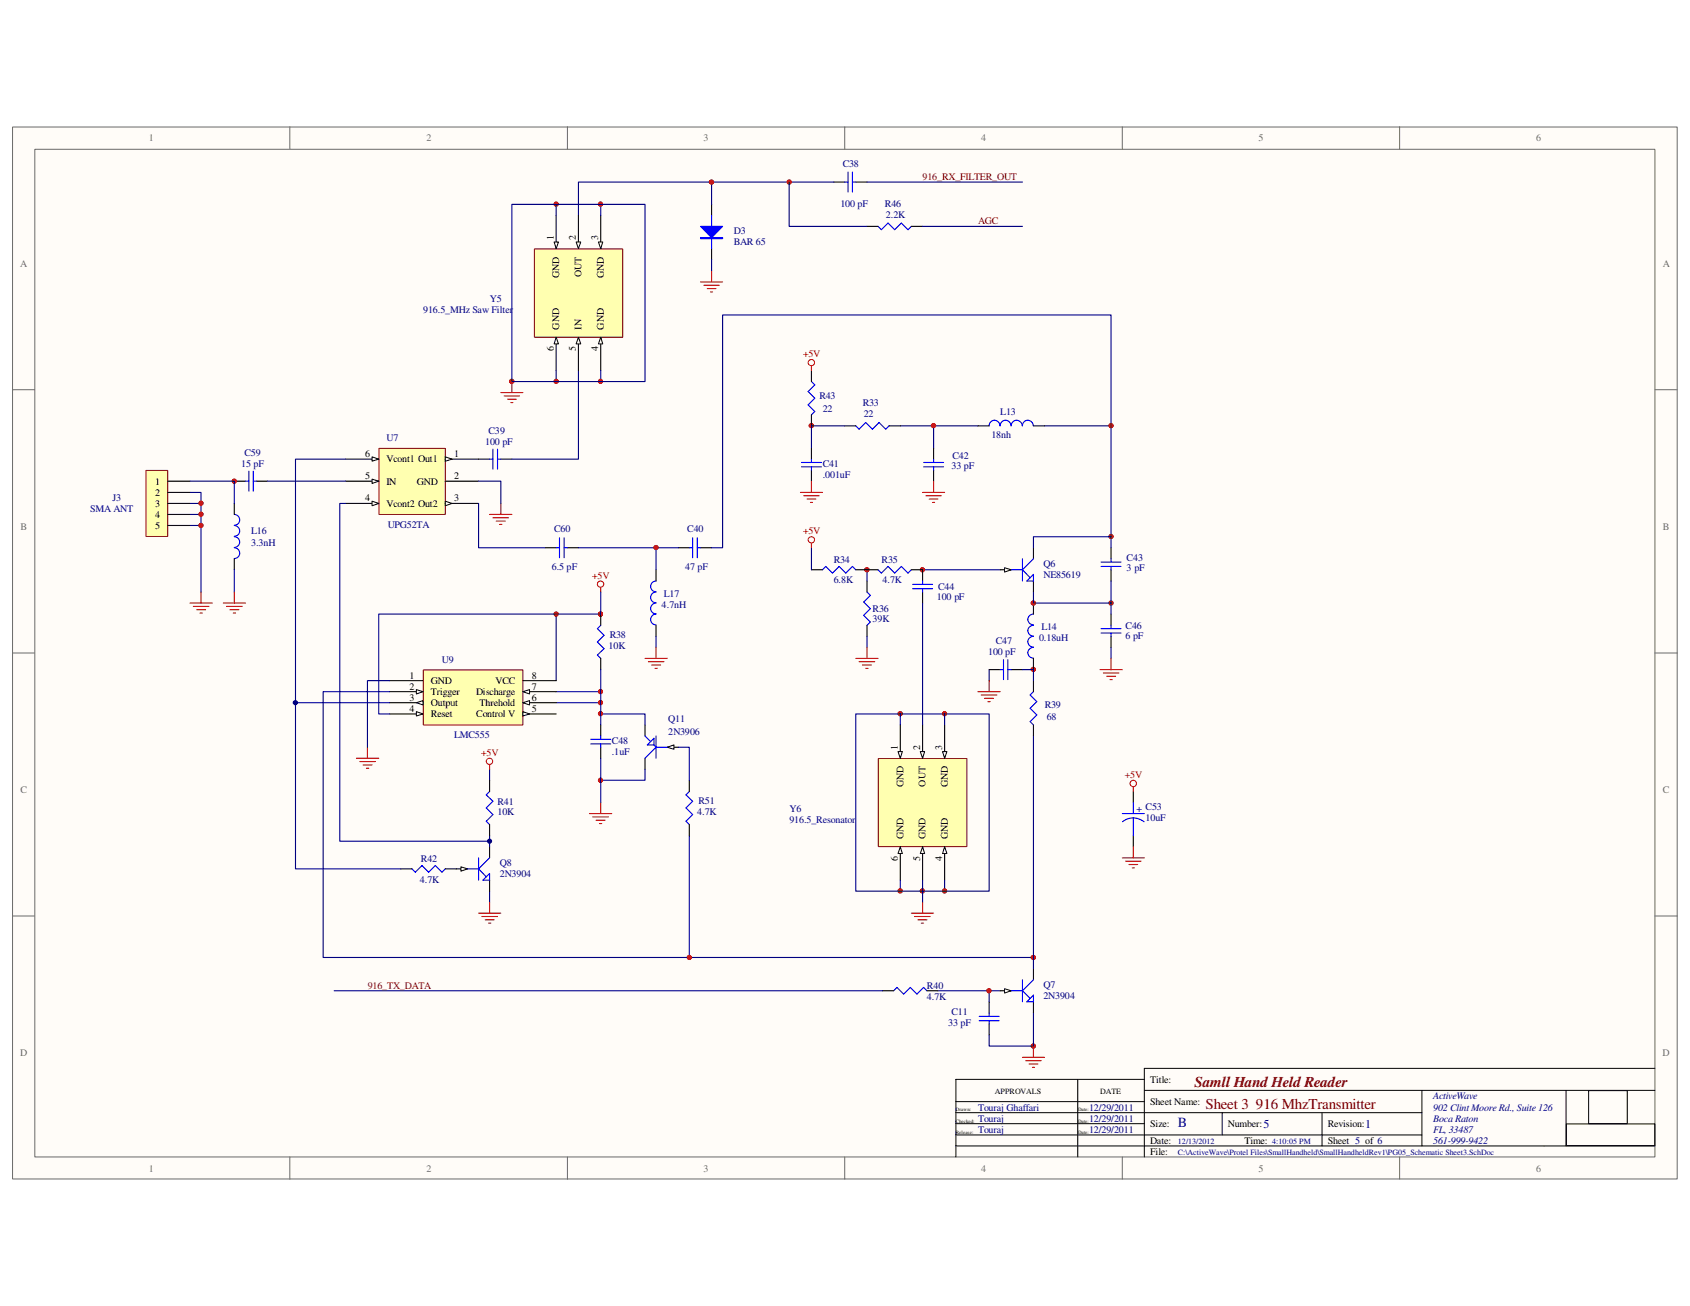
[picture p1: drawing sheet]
<svg xmlns="http://www.w3.org/2000/svg" width="279mm" height="216mm" viewBox="0 0 279 216" stroke-linecap="round" stroke-linejoin="round" font-family="sans-serif">
<path d="M2.1 21h275.2v173.9h-275.2z" fill="#fffcf8"/>
<path d="M2.1 21h275.2v173.9h-275.2z" fill="none" stroke="#696969" stroke-width=".17"/>
<path d="M5.8 24.7h267.8v166.6h-267.8z" fill="#fffcf8"/>
<g fill="none" stroke="#696969" stroke-width=".17">
<path d="M5.8 24.7h267.8v166.6h-267.8zM47.9 21v3.6M93.8 21v3.6M139.7 21v3.6M185.5 21v3.6M231.4 21v3.6M2.1 64.4h3.6M273.6 64.4h3.7M2.1 107.9h3.6M273.6 107.9h3.7M2.1 151.4h3.6M273.6 151.4h3.7"/>
<path d="M47.9 191.3v3.6M93.8 191.3v3.6M139.7 191.3v3.6M185.5 191.3v3.6M231.4 191.3v3.6"/>
</g>
<circle cx="33.2" cy="86.9" r=".34" fill="#000080"/>
<circle cx="33.2" cy="86.9" r=".34" fill="none" stroke="#000080" stroke-width=".17"/>
<circle cx="33.2" cy="85" r=".34" fill="#000080"/>
<circle cx="33.2" cy="85" r=".34" fill="none" stroke="#000080" stroke-width=".17"/>
<circle cx="33.2" cy="83.2" r=".34" fill="#000080"/>
<circle cx="33.2" cy="83.2" r=".34" fill="none" stroke="#000080" stroke-width=".17"/>
<circle cx="38.7" cy="79.5" r=".34" fill="#000080"/>
<circle cx="38.7" cy="79.5" r=".34" fill="none" stroke="#000080" stroke-width=".17"/>
<circle cx="84.6" cy="63" r=".35" fill="#000080"/>
<circle cx="84.6" cy="63" r=".35" fill="none" stroke="#000080" stroke-width=".17"/>
<circle cx="91.9" cy="101.5" r=".34" fill="#000080"/>
<circle cx="91.9" cy="101.5" r=".34" fill="none" stroke="#000080" stroke-width=".17"/>
<circle cx="91.9" cy="63" r=".34" fill="#000080"/>
<circle cx="91.9" cy="63" r=".34" fill="none" stroke="#000080" stroke-width=".17"/>
<circle cx="91.9" cy="33.7" r=".34" fill="#000080"/>
<circle cx="91.9" cy="33.7" r=".34" fill="none" stroke="#000080" stroke-width=".17"/>
<circle cx="99.3" cy="129" r=".34" fill="#000080"/>
<circle cx="99.3" cy="129" r=".34" fill="none" stroke="#000080" stroke-width=".17"/>
<circle cx="99.3" cy="118" r=".33" fill="#000080"/>
<circle cx="99.3" cy="118" r=".33" fill="none" stroke="#000080" stroke-width=".17"/>
<circle cx="99.3" cy="116.2" r=".34" fill="#000080"/>
<circle cx="99.3" cy="116.2" r=".34" fill="none" stroke="#000080" stroke-width=".17"/>
<circle cx="99.3" cy="114.3" r=".34" fill="#000080"/>
<circle cx="99.3" cy="114.3" r=".34" fill="none" stroke="#000080" stroke-width=".17"/>
<circle cx="99.3" cy="101.5" r=".34" fill="#000080"/>
<circle cx="99.3" cy="101.5" r=".34" fill="none" stroke="#000080" stroke-width=".17"/>
<circle cx="99.3" cy="63" r=".34" fill="#000080"/>
<circle cx="99.3" cy="63" r=".34" fill="none" stroke="#000080" stroke-width=".17"/>
<circle cx="99.3" cy="33.7" r=".34" fill="#000080"/>
<circle cx="99.3" cy="33.7" r=".34" fill="none" stroke="#000080" stroke-width=".17"/>
<circle cx="108.5" cy="90.5" r=".34" fill="#000080"/>
<circle cx="108.5" cy="90.5" r=".34" fill="none" stroke="#000080" stroke-width=".17"/>
<circle cx="114" cy="158.3" r=".34" fill="#000080"/>
<circle cx="114" cy="158.3" r=".34" fill="none" stroke="#000080" stroke-width=".17"/>
<circle cx="117.6" cy="30.1" r=".35" fill="#000080"/>
<circle cx="117.6" cy="30.1" r=".35" fill="none" stroke="#000080" stroke-width=".17"/>
<circle cx="130.5" cy="30.1" r=".34" fill="#000080"/>
<circle cx="130.5" cy="30.1" r=".34" fill="none" stroke="#000080" stroke-width=".17"/>
<circle cx="134.1" cy="70.4" r=".35" fill="#000080"/>
<circle cx="134.1" cy="70.4" r=".35" fill="none" stroke="#000080" stroke-width=".17"/>
<circle cx="143.3" cy="94.2" r=".35" fill="#000080"/>
<circle cx="143.3" cy="94.2" r=".35" fill="none" stroke="#000080" stroke-width=".17"/>
<circle cx="148.8" cy="147.3" r=".35" fill="#000080"/>
<circle cx="148.8" cy="147.3" r=".35" fill="none" stroke="#000080" stroke-width=".17"/>
<circle cx="148.8" cy="118" r=".35" fill="#000080"/>
<circle cx="148.8" cy="118" r=".35" fill="none" stroke="#000080" stroke-width=".17"/>
<circle cx="152.5" cy="147.3" r=".34" fill="#000080"/>
<circle cx="152.5" cy="147.3" r=".34" fill="none" stroke="#000080" stroke-width=".17"/>
<circle cx="152.5" cy="94.2" r=".34" fill="#000080"/>
<circle cx="152.5" cy="94.2" r=".34" fill="none" stroke="#000080" stroke-width=".17"/>
<circle cx="154.3" cy="70.4" r=".35" fill="#000080"/>
<circle cx="154.3" cy="70.4" r=".35" fill="none" stroke="#000080" stroke-width=".17"/>
<circle cx="156.2" cy="147.3" r=".34" fill="#000080"/>
<circle cx="156.2" cy="147.3" r=".34" fill="none" stroke="#000080" stroke-width=".17"/>
<circle cx="156.2" cy="118" r=".34" fill="#000080"/>
<circle cx="156.2" cy="118" r=".34" fill="none" stroke="#000080" stroke-width=".17"/>
<circle cx="163.5" cy="163.8" r=".34" fill="#000080"/>
<circle cx="163.5" cy="163.8" r=".34" fill="none" stroke="#000080" stroke-width=".17"/>
<circle cx="170.8" cy="172.9" r=".35" fill="#000080"/>
<circle cx="170.8" cy="172.9" r=".35" fill="none" stroke="#000080" stroke-width=".17"/>
<circle cx="170.8" cy="158.3" r=".35" fill="#000080"/>
<circle cx="170.8" cy="158.3" r=".35" fill="none" stroke="#000080" stroke-width=".17"/>
<circle cx="170.8" cy="110.7" r=".35" fill="#000080"/>
<circle cx="170.8" cy="110.7" r=".35" fill="none" stroke="#000080" stroke-width=".17"/>
<circle cx="170.8" cy="99.7" r=".35" fill="#000080"/>
<circle cx="170.8" cy="99.7" r=".35" fill="none" stroke="#000080" stroke-width=".17"/>
<circle cx="183.7" cy="99.7" r=".34" fill="#000080"/>
<circle cx="183.7" cy="99.7" r=".34" fill="none" stroke="#000080" stroke-width=".17"/>
<circle cx="183.7" cy="88.7" r=".34" fill="#000080"/>
<circle cx="183.7" cy="88.7" r=".34" fill="none" stroke="#000080" stroke-width=".17"/>
<circle cx="183.7" cy="70.4" r=".34" fill="#000080"/>
<circle cx="183.7" cy="70.4" r=".34" fill="none" stroke="#000080" stroke-width=".17"/>
<g fill="none" stroke="#000" stroke-width=".17">
<path d="M178.2 178.4v12.9M189.2 178.4h-31.2v12.9M273.6 176.6h-84.4v3.7M158 183.9h77.1M158 189.4h115.6M158 187.6h77.1M158 182.1h31.2M158 185.8h31.2M202.1 183.9v3.7M218.6 183.9v5.5M235.1 180.3v9.1M258.9 180.3h-69.7v11"/>
<path d="M259 185.8h14.6v3.6h-14.6zM262.6 180.3h6.4v5.5h-6.4zM273.6 180.3h-14.7v9.1"/>
</g>
<path d="M152.5 94.2h12.9" fill="none" stroke="#000080" stroke-width=".18"/>
<circle cx="152.5" cy="94.2" r=".34" fill="#f00"/>
<circle cx="152.5" cy="94.2" r=".34" fill="none" stroke="#f00" stroke-width=".17"/>
<path d="M154.3 70.4v3.7M143.3 94.2v1.9M163.5 110.7v1.8M183.7 107v1.8M155.1 163.8h10.3" fill="none" stroke="#000080" stroke-width=".18"/>
<circle cx="143.3" cy="94.2" r=".35" fill="#f00"/>
<circle cx="143.3" cy="94.2" r=".35" fill="none" stroke="#f00" stroke-width=".17"/>
<circle cx="170.8" cy="110.7" r=".35" fill="#f00"/>
<circle cx="170.8" cy="110.7" r=".35" fill="none" stroke="#f00" stroke-width=".17"/>
<path d="M91.9 114.3h7.4" fill="none" stroke="#000080" stroke-width=".18"/>
<circle cx="99.3" cy="114.3" r=".34" fill="#f00"/>
<circle cx="99.3" cy="114.3" r=".34" fill="none" stroke="#f00" stroke-width=".17"/>
<path d="M91.9 116.2h7.4" fill="none" stroke="#000080" stroke-width=".18"/>
<circle cx="99.3" cy="116.2" r=".34" fill="#f00"/>
<circle cx="99.3" cy="116.2" r=".34" fill="none" stroke="#f00" stroke-width=".17"/>
<circle cx="99.3" cy="101.5" r=".34" fill="#f00"/>
<circle cx="99.3" cy="101.5" r=".34" fill="none" stroke="#f00" stroke-width=".17"/>
<path d="M143.3 30.1h25.7" fill="none" stroke="#000080" stroke-width=".18"/>
<circle cx="183.7" cy="88.7" r=".34" fill="#f00"/>
<circle cx="183.7" cy="88.7" r=".34" fill="none" stroke="#f00" stroke-width=".17"/>
<path d="M172.7 70.4h11" fill="none" stroke="#000080" stroke-width=".18"/>
<circle cx="183.7" cy="70.4" r=".34" fill="#f00"/>
<circle cx="183.7" cy="70.4" r=".34" fill="none" stroke="#f00" stroke-width=".17"/>
<circle cx="99.3" cy="101.5" r=".34" fill="#f00"/>
<circle cx="99.3" cy="101.5" r=".34" fill="none" stroke="#f00" stroke-width=".17"/>
<path d="M80.9 127.2v1.8M80.9 147.3v1.8" fill="none" stroke="#000080" stroke-width=".18"/>
<circle cx="134.1" cy="70.4" r=".35" fill="#f00"/>
<circle cx="134.1" cy="70.4" r=".35" fill="none" stroke="#f00" stroke-width=".17"/>
<path d="M91.9 101.5v11" fill="none" stroke="#000080" stroke-width=".18"/>
<circle cx="91.9" cy="101.5" r=".34" fill="#f00"/>
<circle cx="91.9" cy="101.5" r=".34" fill="none" stroke="#f00" stroke-width=".17"/>
<path d="M148.8 70.4h12.9" fill="none" stroke="#000080" stroke-width=".18"/>
<g fill="none" stroke="#00f" stroke-width=".18">
<path d="M139.7 30.1h.5M140.2 28.4v3.3M140.9 30.1h.6M140.9 28.4v3.3M134.2 63.1l.5 .5-1.1 1.1 1.1 1.1-1.1 1.1 1.1 1.1-.5 .6M152.7 77.2h3.3M152.7 76.5h3.3M154.3 75.9v.6M154.3 77.2v.5M143.3 97.9l.6 .5-1.1 1.1 1.1 1.1-1.1 1.1 1.1 1.1-.6 .6M170.9 107a.89 .89 0 0 0-1 .9 .89 .89 0 0 0 1 .9M170.9 105.2a.89 .89 0 0 0-1 .9 .89 .89 0 0 0 1 .9"/>
<path d="M170.9 103.4a.89 .89 0 0 0-1 .9 .89 .89 0 0 0 1 .9M170.9 101.5a.89 .89 0 0 0-1 .9 .89 .89 0 0 0 1 .9"/>
</g>
<path d="M137.8 30.1h1.9M141.5 30.1h1.8M134.2 61.3v1.8M134.2 68.6v1.8M154.3 74.1v1.8M154.3 77.7v1.8M143.3 96.1v1.8M170.9 99.7v1.8M143.3 103.4v1.8M170.9 108.8v1.9" fill="none" stroke="#000" stroke-width=".18"/>
<path d="M62.7 74.2h10.9v10.8h-10.9z" fill="#ffffb0"/>
<path d="M62.7 74.1h10.9v10.9h-10.9z" fill="none" stroke="#800000" stroke-width=".17"/>
<path d="M57.1 75.9h5.5" fill="none" stroke="#000" stroke-width=".18"/>
<path d="M61.5 75.5l1.1 .4-1.1 .3z" fill="#fffcf8"/>
<path d="M61.5 75.5l1.1 .4-1.1 .3z" fill="none" stroke="#000" stroke-width=".17"/>
<path d="M57.1 79.5h5.5" fill="none" stroke="#000" stroke-width=".18"/>
<path d="M61.5 79.2l1.1 .3-1.1 .4z" fill="#fffcf8"/>
<path d="M61.5 79.2l1.1 .3-1.1 .4z" fill="none" stroke="#000" stroke-width=".17"/>
<path d="M57.1 83.2h5.5" fill="none" stroke="#000" stroke-width=".18"/>
<path d="M61.5 82.8l1.1 .4-1.1 .4z" fill="#fffcf8"/>
<path d="M61.5 82.8l1.1 .4-1.1 .4z" fill="none" stroke="#000" stroke-width=".17"/>
<path d="M73.6 75.9h5.5" fill="none" stroke="#000" stroke-width=".18"/>
<path d="M73.6 75.5l1.1 .4-1.1 .3z" fill="#fffcf8"/>
<path d="M73.6 75.5l1.1 .4-1.1 .3z" fill="none" stroke="#000" stroke-width=".17"/>
<path d="M73.6 79.5h5.5M73.6 83.2h5.5" fill="none" stroke="#000" stroke-width=".18"/>
<path d="M73.6 82.8l1.1 .4-1.1 .4z" fill="#fffcf8"/>
<path d="M73.6 82.8l1.1 .4-1.1 .4z" fill="none" stroke="#000" stroke-width=".17"/>
<g fill="none" stroke="#00f" stroke-width=".18">
<path d="M141.5 70.4l.5 .6 1.1-1.2 1.1 1.2 1.1-1.2 1.1 1.2 .6-.6M163.5 70.4a.89 .89 0 0 1 .9-.9 .89 .89 0 0 1 .9 .9M165.4 70.4a.89 .89 0 0 1 .8-.9 .89 .89 0 0 1 .9 .9M167.2 70.4a.91 .91 0 0 1 .9-.9 .91 .91 0 0 1 .9 .9M169 70.4a.89 .89 0 0 1 .9-.9 .89 .89 0 0 1 .9 .9M114 90.6h.5M114.5 88.9v3.3M115.3 90.6h.5M115.3 88.9v3.3M136 94.2l.5-.6 1.1 1.1 1.1-1.1 1.1 1.1 1.1-1.1 .6 .6M145.2 94.2l.5 .5 1.1-1.1 1.1 1.1 1.1-1.1 1.1 1.1 .6-.5M99.3 103.4l-.5 .5 1.1 1.1-1.1 1.1 1.1 1.1-1.1 1.1 .5 .5"/>
<path d="M170.9 114.3l-.6 .6 1.1 1.1-1.1 1.1 1.1 1.1-1.1 1.1 .6 .5M182 104.6h3.3M182 103.9h3.3M183.7 103.4v.5M183.7 104.6v.6M147.7 163.8l.6-.6 1.1 1.1 1.1-1.1 1.1 1.1 1.1-1.1 .5 .6"/>
</g>
<g fill="none" stroke="#000" stroke-width=".18">
<path d="M139.7 70.4h1.8M147 70.4h1.8M161.7 70.4h1.8M170.9 70.4h1.8M112.1 90.6h1.9M115.8 90.6h1.8M134.2 94.2h1.8M141.5 94.2h3.7M150.7 94.2h1.8M99.3 101.5v1.9M99.3 108.8v1.9M170.9 112.5v1.8"/>
<path d="M170.9 119.8v1.9M183.7 101.5v1.9M183.7 105.2v1.8M145.9 163.8h1.8M153.2 163.8h1.9"/>
</g>
<path d="M70 110.8h16.4v9h-16.4z" fill="#ffffb0"/>
<path d="M70 110.7h16.4v9.1h-16.4z" fill="none" stroke="#800000" stroke-width=".17"/>
<path d="M64.4 112.5h5.5M64.4 114.3h5.5" fill="none" stroke="#000" stroke-width=".18"/>
<path d="M68.8 114l1.1 .3-1.1 .4z" fill="#fffcf8"/>
<path d="M68.8 114l1.1 .3-1.1 .4z" fill="none" stroke="#000" stroke-width=".17"/>
<path d="M64.4 116.2h5.5" fill="none" stroke="#000" stroke-width=".18"/>
<path d="M68.8 116.2l1.1-.4v.7z" fill="#fffcf8"/>
<path d="M68.8 116.2l1.1-.4v.7z" fill="none" stroke="#000" stroke-width=".17"/>
<path d="M64.4 118h5.5" fill="none" stroke="#000" stroke-width=".18"/>
<path d="M68.8 117.6l1.1 .4-1.1 .4z" fill="#fffcf8"/>
<path d="M68.8 117.6l1.1 .4-1.1 .4z" fill="none" stroke="#000" stroke-width=".17"/>
<path d="M86.4 118h5.5" fill="none" stroke="#000" stroke-width=".18"/>
<path d="M86.4 117.6l1.1 .4-1.1 .4z" fill="#fffcf8"/>
<path d="M86.4 117.6l1.1 .4-1.1 .4z" fill="none" stroke="#000" stroke-width=".17"/>
<path d="M86.4 116.2h5.5" fill="none" stroke="#000" stroke-width=".18"/>
<path d="M86.4 116.2l1.1-.4v.7z" fill="#fffcf8"/>
<path d="M86.4 116.2l1.1-.4v.7z" fill="none" stroke="#000" stroke-width=".17"/>
<path d="M86.4 114.3h5.5" fill="none" stroke="#000" stroke-width=".18"/>
<path d="M86.4 114.3l1.1-.3v.7z" fill="#fffcf8"/>
<path d="M86.4 114.3l1.1-.3v.7z" fill="none" stroke="#000" stroke-width=".17"/>
<g fill="none" stroke="#000" stroke-width=".18">
<path d="M79.1 75.9h1.8M82.8 75.9h1.8M134.2 74.1v1.8M134.2 77.7v1.8M152.5 94.2v1.9M152.5 97.9v1.8M183.7 90.6v1.8M183.7 94.2v1.9M86.4 112.5h5.5M163.5 110.7h1.9M167.2 110.7h1.8M80.9 129v1.9"/>
<path d="M80.9 136.3v1.9M66.3 143.6h1.8M73.6 143.6h1.8"/>
</g>
<g fill="none" stroke="#00f" stroke-width=".18">
<path d="M80.9 75.9h.6M81.5 74.3v3.3M82.3 75.9h.5M82.3 74.3v3.3M132.5 77.2h3.3M132.5 76.5h3.3M134.2 75.9v.6M134.2 77.2v.5M150.9 97.3h3.3M150.9 96.6h3.3M152.5 96.1v.5M152.5 97.3v.6"/>
<path d="M182 93.6h3.3M182 92.9h3.3M183.7 92.4v.5M183.7 93.6v.6M165.4 110.7h.5M165.9 109.1v3.3M166.6 110.7h.6M166.6 109.1v3.3M80.9 130.9l-.5 .5 1.1 1.1-1.1 1.1 1.1 1.1-1.1 1.1 .5 .5M68.1 143.6l.6 .6 1.1-1.1 1.1 1.1 1.1-1.1 1.1 1.1 .5-.6"/>
</g>
<g fill="none" stroke="#bf0000" stroke-width=".18">
<path d="M82.8 64.9h3.6M83.4 65.4h2.5M83.9 66h1.4M84.5 66.5h.3M84.6 63.1v1.8M154.3 79.5v1.9M31.4 99.7h3.7M33.2 97.9v1.8M80.9 85h3.7M81.5 85.6h2.6M82 86.1h1.5M82.6 86.7h.4"/>
<path d="M82.8 83.2v1.8M152.5 81.4h3.7M153.1 82h2.5M153.6 82.5h1.5M154.2 83.1h.3M32 100.2h2.5M32.5 100.8h1.5M33.1 101.3h.3M141.5 108.8h3.7M142 109.4h2.6M142.6 109.9h1.5M143.1 110.5h.4"/>
<path d="M143.3 107v1.8M161.7 114.3h3.7M162.2 114.9h2.6M162.8 115.4h1.5M163.3 116h.4M163.5 112.5v1.8M181.9 110.7h3.6M182.4 111.3h2.6M183 111.8h1.4M183.5 112.4h.4M183.7 108.8v1.9M58.9 125.3h3.7"/>
<path d="M59.5 125.9h2.6M60 126.4h1.5M60.6 127h.4M60.7 123.5v1.8M79.1 151h3.7M79.7 151.5h2.6M80.2 152.1h1.5M80.8 152.6h.4M80.9 149.1v1.9M169 174.8h3.7M169.6 175.3h2.5M170.1 175.9h1.5"/>
<path d="M170.7 176.4h.3M170.9 172.9v1.9"/>
</g>
<circle cx="183.7" cy="99.7" r=".34" fill="#f00"/>
<circle cx="183.7" cy="99.7" r=".34" fill="none" stroke="#f00" stroke-width=".17"/>
<path d="M75.4 143.6h1.9" fill="none" stroke="#000" stroke-width=".18"/>
<path d="M76.2 143.3l1.1 .3-1.1 .4z" fill="#fffcf8"/>
<path d="M76.2 143.3l1.1 .3-1.1 .4z" fill="none" stroke="#000" stroke-width=".17"/>
<path d="M80.9 140v1.8M80.9 145.5v1.8M165.4 163.8h1.8" fill="none" stroke="#000" stroke-width=".18"/>
<path d="M77.3 143.6h1.8M79.1 143.6l1.3 1.3M79.1 141.8v3.7M80.9 141.8l-1.8 1.8M80.9 144.4v1.1h-1.1z" fill="none" stroke="#00f" stroke-width=".18"/>
<path d="M166.1 163.4l1.1 .4-1.1 .4z" fill="#fffcf8"/>
<path d="M166.1 163.4l1.1 .4-1.1 .4z" fill="none" stroke="#000" stroke-width=".17"/>
<path d="M165.4 94.2h1.8M170.9 160.1v1.9M170.9 165.6v1.9" fill="none" stroke="#000" stroke-width=".18"/>
<path d="M167.2 163.8h1.8M169 163.8l1.3 1.3M169 162v3.6M169.8 165.6l1.1-1.1v1.1zM170.9 162l-1.9 1.8" fill="none" stroke="#00f" stroke-width=".18"/>
<path d="M166.1 93.9l1.1 .3-1.1 .4z" fill="#fffcf8"/>
<path d="M166.1 93.9l1.1 .3-1.1 .4z" fill="none" stroke="#000" stroke-width=".17"/>
<path d="M170.9 90.6v1.8M170.9 96.1v1.8" fill="none" stroke="#000" stroke-width=".18"/>
<path d="M167.2 94.2h1.8M169 94.2l1.3 1.3M169 92.4v3.7M169.8 96.1l1.1-1.1v1.1zM170.9 92.4l-1.9 1.8" fill="none" stroke="#00f" stroke-width=".18"/>
<g fill="none" stroke="#bf0000" stroke-width=".17">
<circle cx="134.1" cy="59.9" r=".52"/>
<circle cx="99.3" cy="96.6" r=".53"/>
<circle cx="80.9" cy="125.9" r=".52"/>
</g>
<path d="M134.2 60.5v.8M99.3 97.2v.7M80.9 126.4v.8" fill="none" stroke="#bf0000" stroke-width=".18"/>
<path d="M152.5 99.7v20.1" fill="none" stroke="#000080" stroke-width=".18"/>
<path d="M24.2 77.8h3.5v10.9h-3.5z" fill="#ffffb0"/>
<path d="M24.1 77.8h3.6v10.9h-3.6z" fill="none" stroke="#800000" stroke-width=".17"/>
<path d="M27.7 79.5h3.7M27.7 81.4h3.7M27.7 83.2h3.7M27.7 85h3.7M27.7 86.9h3.7" fill="none" stroke="#000" stroke-width=".18"/>
<path d="M31.4 81.4h1.8v16.5M31.4 83.2h1.8" fill="none" stroke="#000080" stroke-width=".18"/>
<circle cx="33.2" cy="83.2" r=".34" fill="#f00"/>
<circle cx="33.2" cy="83.2" r=".34" fill="none" stroke="#f00" stroke-width=".17"/>
<path d="M31.4 85h1.8" fill="none" stroke="#000080" stroke-width=".18"/>
<circle cx="33.2" cy="85" r=".34" fill="#f00"/>
<circle cx="33.2" cy="85" r=".34" fill="none" stroke="#f00" stroke-width=".17"/>
<path d="M31.4 86.9h1.8" fill="none" stroke="#000080" stroke-width=".18"/>
<circle cx="33.2" cy="86.9" r=".34" fill="#f00"/>
<circle cx="33.2" cy="86.9" r=".34" fill="none" stroke="#f00" stroke-width=".17"/>
<path d="M117.6 33.8v1.8M117.6 41.1v1.8M99.3 119.8v1.9M99.3 123.5v1.8M187.4 130.9v1.8M187.4 138.2v1.8M163.5 165.6v1.9M163.5 169.3v1.8" fill="none" stroke="#000" stroke-width=".18"/>
<g fill="none" stroke="#00f" stroke-width=".18">
<path d="M115.8 39.3h3.7v.2h-3.7zM117.6 35.6v5.5M97.7 123h3.3M97.7 122.2h3.3M99.3 121.7v.5M99.3 123v.5M185.5 134.5h3.7M187.4 135.2l.7 .1 1 .5M187.4 135.2l-.8 .1-1 .5M187.4 132.7v1.8M187.4 135.2v3M161.9 168.7h3.3"/>
<path d="M161.9 168h3.3M163.5 167.5v.5M163.5 168.7v.6"/>
</g>
<path d="M137.8 30.1h-42.2v5.5M95.6 61.3v14.6h-11M134.2 90.6v3.6M143.3 105.2v1.8M163.5 163.8v1.8" fill="none" stroke="#000080" stroke-width=".18"/>
<g fill="none" stroke="#bf0000" stroke-width=".17">
<circle cx="134.1" cy="89.2" r=".52"/>
<circle cx="187.4" cy="129.5" r=".52"/>
</g>
<path d="M134.2 89.8v.8M187.4 130.1v.8M187.4 140v1.8M185.5 141.8h3.7M186.1 142.4h2.5M186.6 142.9h1.5M187.2 143.5h.3" fill="none" stroke="#bf0000" stroke-width=".18"/>
<path d="M115.8 39.4h3.7" fill="none" stroke="#00f" stroke-width=".17"/>
<path d="M115.8 37.4h3.7l-1.9 1.9z" fill="#00f"/>
<path d="M115.8 37.4h3.7l-1.9 1.9zM145.2 37.4l.5 .6 1.1-1.1 1.1 1.1 1.1-1.1 1.1 1.1 .6-.6" fill="none" stroke="#00f" stroke-width=".18"/>
<path d="M115.8 46.6h3.7M116.4 47.2h2.5M116.9 47.7h1.5M117.5 48.3h.3M117.6 44.7v1.9" fill="none" stroke="#bf0000" stroke-width=".18"/>
<path d="M143.3 37.4h1.9M150.7 37.4h1.8" fill="none" stroke="#000" stroke-width=".18"/>
<path d="M152.5 37.4h16.5" fill="none" stroke="#000080" stroke-width=".18"/>
<circle cx="170.8" cy="172.9" r=".35" fill="#f00"/>
<circle cx="170.8" cy="172.9" r=".35" fill="none" stroke="#f00" stroke-width=".17"/>
<circle cx="163.5" cy="163.8" r=".34" fill="#f00"/>
<circle cx="163.5" cy="163.8" r=".34" fill="none" stroke="#f00" stroke-width=".17"/>
<path d="M64.4 114.3h-11v44h117.5" fill="none" stroke="#000080" stroke-width=".18"/>
<circle cx="170.8" cy="158.3" r=".35" fill="#f00"/>
<circle cx="170.8" cy="158.3" r=".35" fill="none" stroke="#f00" stroke-width=".17"/>
<path d="M97.5 134.5h3.6M98 135h2.6M98.6 135.6h1.4M99.1 136.1h.4M99.3 132.7v1.8" fill="none" stroke="#bf0000" stroke-width=".18"/>
<path d="M110.3 123.5h1.8" fill="none" stroke="#000" stroke-width=".18"/>
<path d="M110.3 123.5l1.1-.4v.8z" fill="#fffcf8"/>
<path d="M110.3 123.5l1.1-.4v.8z" fill="none" stroke="#000" stroke-width=".17"/>
<path d="M106.6 119.8v1.9M106.6 125.3v1.9M114 129v1.9M114 136.3v1.9" fill="none" stroke="#000" stroke-width=".18"/>
<path d="M106.6 121.7l1 .9M107 123.1l1.1-1.1v1.1zM108.1 123.1l.4 .4M108.5 121.7v3.6M108.5 123.5l-1.9 1.8M108.5 123.5h1.8M114 130.9l-.6 .5 1.1 1.1-1.1 1.1 1.1 1.1-1.1 1.1 .6 .5" fill="none" stroke="#00f" stroke-width=".18"/>
<path d="M99.3 118h7.3v1.8M106.6 127.2v1.8h-7.3M112.1 123.5h1.9v5.5M114 138.2v20.1" fill="none" stroke="#000080" stroke-width=".18"/>
<circle cx="99.3" cy="118" r=".33" fill="#f00"/>
<circle cx="99.3" cy="118" r=".33" fill="none" stroke="#f00" stroke-width=".17"/>
<circle cx="114" cy="158.3" r=".34" fill="#f00"/>
<circle cx="114" cy="158.3" r=".34" fill="none" stroke="#f00" stroke-width=".17"/>
<circle cx="99.3" cy="129" r=".34" fill="#f00"/>
<circle cx="99.3" cy="129" r=".34" fill="none" stroke="#f00" stroke-width=".17"/>
<circle cx="154.3" cy="70.4" r=".35" fill="#f00"/>
<circle cx="154.3" cy="70.4" r=".35" fill="none" stroke="#f00" stroke-width=".17"/>
<path d="M134.2 79.5v1.9M132.3 81.4h3.7M132.9 82h2.5M133.4 82.5h1.5M134 83.1h.3M150.7 151h3.6M151.2 151.5h2.6M151.8 152.1h1.4M152.3 152.6h.4M152.5 149.1v1.9" fill="none" stroke="#bf0000" stroke-width=".18"/>
<path d="M145.2 125.4h14.7v14.6h-14.7z" fill="#ffffb0"/>
<path d="M145.2 125.4h14.7v14.6h-14.7z" fill="none" stroke="#800000" stroke-width=".17"/>
<path d="M148.8 119.8v5.5" fill="none" stroke="#000" stroke-width=".18"/>
<path d="M148.5 124.2h.7l-.4 1.1z" fill="#fffcf8"/>
<path d="M148.5 124.2h.7l-.4 1.1z" fill="none" stroke="#000" stroke-width=".17"/>
<path d="M152.5 119.8v5.5" fill="none" stroke="#000" stroke-width=".18"/>
<path d="M152.1 124.2h.8l-.4 1.1z" fill="#fffcf8"/>
<path d="M152.1 124.2h.8l-.4 1.1z" fill="none" stroke="#000" stroke-width=".17"/>
<path d="M156.2 119.8v5.5" fill="none" stroke="#000" stroke-width=".18"/>
<path d="M155.8 124.2h.7l-.3 1.1z" fill="#fffcf8"/>
<path d="M155.8 124.2h.7l-.3 1.1z" fill="none" stroke="#000" stroke-width=".17"/>
<path d="M156.2 140v5.5" fill="none" stroke="#000" stroke-width=".18"/>
<path d="M156.2 140l.3 1.1h-.7z" fill="#fffcf8"/>
<path d="M156.2 140l.3 1.1h-.7z" fill="none" stroke="#000" stroke-width=".17"/>
<path d="M152.5 140v5.5" fill="none" stroke="#000" stroke-width=".18"/>
<path d="M152.5 140l.4 1.1h-.8z" fill="#fffcf8"/>
<path d="M152.5 140l.4 1.1h-.8z" fill="none" stroke="#000" stroke-width=".17"/>
<path d="M148.8 140v5.5" fill="none" stroke="#000" stroke-width=".18"/>
<path d="M148.8 140l.4 1.1h-.7z" fill="#fffcf8"/>
<path d="M148.8 140l.4 1.1h-.7z" fill="none" stroke="#000" stroke-width=".17"/>
<path d="M148.8 145.5v1.8M156.2 145.5v1.8" fill="none" stroke="#000080" stroke-width=".18"/>
<circle cx="148.8" cy="118" r=".35" fill="#f00"/>
<circle cx="148.8" cy="118" r=".35" fill="none" stroke="#f00" stroke-width=".17"/>
<circle cx="156.2" cy="118" r=".34" fill="#f00"/>
<circle cx="156.2" cy="118" r=".34" fill="none" stroke="#f00" stroke-width=".17"/>
<circle cx="148.8" cy="147.3" r=".35" fill="#f00"/>
<circle cx="148.8" cy="147.3" r=".35" fill="none" stroke="#f00" stroke-width=".17"/>
<circle cx="156.2" cy="147.3" r=".34" fill="#f00"/>
<circle cx="156.2" cy="147.3" r=".34" fill="none" stroke="#f00" stroke-width=".17"/>
<circle cx="152.5" cy="147.3" r=".34" fill="#f00"/>
<circle cx="152.5" cy="147.3" r=".34" fill="none" stroke="#f00" stroke-width=".17"/>
<path d="M88.4 41.2h14.6v14.6h-14.6z" fill="#ffffb0"/>
<path d="M88.3 41.1h14.7v14.7h-14.7z" fill="none" stroke="#800000" stroke-width=".17"/>
<path d="M91.9 35.6v5.5" fill="none" stroke="#000" stroke-width=".18"/>
<path d="M91.6 40h.7l-.4 1.1z" fill="#fffcf8"/>
<path d="M91.6 40h.7l-.4 1.1z" fill="none" stroke="#000" stroke-width=".17"/>
<path d="M95.6 35.6v5.5" fill="none" stroke="#000" stroke-width=".18"/>
<path d="M95.2 40h.8l-.4 1.1z" fill="#fffcf8"/>
<path d="M95.2 40h.8l-.4 1.1z" fill="none" stroke="#000" stroke-width=".17"/>
<path d="M99.3 35.6v5.5" fill="none" stroke="#000" stroke-width=".18"/>
<path d="M98.9 40h.8l-.4 1.1z" fill="#fffcf8"/>
<path d="M98.9 40h.8l-.4 1.1z" fill="none" stroke="#000" stroke-width=".17"/>
<path d="M99.3 55.8v5.5" fill="none" stroke="#000" stroke-width=".18"/>
<path d="M99.3 55.8l.4 1.1h-.8z" fill="#fffcf8"/>
<path d="M99.3 55.8l.4 1.1h-.8z" fill="none" stroke="#000" stroke-width=".17"/>
<path d="M95.6 55.8v5.5" fill="none" stroke="#000" stroke-width=".18"/>
<path d="M95.6 55.8l.4 1.1h-.8z" fill="#fffcf8"/>
<path d="M95.6 55.8l.4 1.1h-.8z" fill="none" stroke="#000" stroke-width=".17"/>
<path d="M91.9 55.8v5.5" fill="none" stroke="#000" stroke-width=".18"/>
<path d="M91.9 55.8l.4 1.1h-.7z" fill="#fffcf8"/>
<path d="M91.9 55.8l.4 1.1h-.7z" fill="none" stroke="#000" stroke-width=".17"/>
<circle cx="91.9" cy="33.7" r=".34" fill="#f00"/>
<circle cx="91.9" cy="33.7" r=".34" fill="none" stroke="#f00" stroke-width=".17"/>
<path d="M99.3 33.8v1.8" fill="none" stroke="#000080" stroke-width=".18"/>
<circle cx="99.3" cy="33.7" r=".34" fill="#f00"/>
<circle cx="99.3" cy="33.7" r=".34" fill="none" stroke="#f00" stroke-width=".17"/>
<path d="M91.9 61.3v1.8" fill="none" stroke="#000080" stroke-width=".18"/>
<circle cx="91.9" cy="63" r=".34" fill="#f00"/>
<circle cx="91.9" cy="63" r=".34" fill="none" stroke="#f00" stroke-width=".17"/>
<path d="M99.3 61.3v1.8" fill="none" stroke="#000080" stroke-width=".18"/>
<circle cx="99.3" cy="63" r=".34" fill="#f00"/>
<circle cx="99.3" cy="63" r=".34" fill="none" stroke="#f00" stroke-width=".17"/>
<circle cx="84.6" cy="63" r=".35" fill="#f00"/>
<circle cx="84.6" cy="63" r=".35" fill="none" stroke="#f00" stroke-width=".17"/>
<path d="M38.7 79.5h1.9M42.4 79.5h1.8" fill="none" stroke="#000" stroke-width=".18"/>
<path d="M40.6 79.5h.5M41.1 77.9v3.3M41.9 79.5h.5M41.9 77.9v3.3" fill="none" stroke="#00f" stroke-width=".18"/>
<path d="M44.2 79.5h12.9" fill="none" stroke="#000080" stroke-width=".18"/>
<circle cx="130.5" cy="30.1" r=".34" fill="#f00"/>
<circle cx="130.5" cy="30.1" r=".34" fill="none" stroke="#f00" stroke-width=".17"/>
<path d="M117.6 30.1v3.7M117.6 42.9v1.8" fill="none" stroke="#000080" stroke-width=".18"/>
<circle cx="117.6" cy="30.1" r=".35" fill="#f00"/>
<circle cx="117.6" cy="30.1" r=".35" fill="none" stroke="#f00" stroke-width=".17"/>
<circle cx="170.8" cy="99.7" r=".35" fill="#f00"/>
<circle cx="170.8" cy="99.7" r=".35" fill="none" stroke="#f00" stroke-width=".17"/>
<path d="M38.7 85a.89 .89 0 0 1 .9 .9 .89 .89 0 0 1-.9 .9M38.7 86.9a.89 .89 0 0 1 .9 .9 .89 .89 0 0 1-.9 .8M38.7 88.7a.89 .89 0 0 1 .9 .9 .89 .89 0 0 1-.9 .9M38.7 90.6a.89 .89 0 0 1 .9 .8 .89 .89 0 0 1-.9 .9" fill="none" stroke="#00f" stroke-width=".18"/>
<path d="M38.7 83.2v1.8M38.7 92.4v1.8" fill="none" stroke="#000" stroke-width=".18"/>
<path d="M38.7 94.2v3.7" fill="none" stroke="#000080" stroke-width=".18"/>
<path d="M36.9 99.7h3.7M38.7 97.9v1.8M37.5 100.2h2.5M38 100.8h1.5M38.6 101.3h.3" fill="none" stroke="#bf0000" stroke-width=".18"/>
<circle cx="38.7" cy="79.5" r=".34" fill="#f00"/>
<circle cx="38.7" cy="79.5" r=".34" fill="none" stroke="#f00" stroke-width=".17"/>
<path d="M90.1 90.6h1.8M93.8 90.6h1.8M108.5 94.2v1.9M108.5 103.4v1.8" fill="none" stroke="#000" stroke-width=".18"/>
<path d="M91.9 90.6h.6M92.5 88.9v3.3M93.3 90.6h.5M93.3 88.9v3.3M108.5 99.7a.89 .89 0 0 0-.9 .9 .89 .89 0 0 0 .9 .9M108.5 97.9a.89 .89 0 0 0-.9 .9 .89 .89 0 0 0 .9 .9M108.5 96.1a.89 .89 0 0 0-.9 .8 .89 .89 0 0 0 .9 .9M108.5 101.5a.89 .89 0 0 0-.9 .9 .89 .89 0 0 0 .9 .9" fill="none" stroke="#00f" stroke-width=".18"/>
<path d="M95.6 90.6h16.5M108.5 90.6v3.6" fill="none" stroke="#000080" stroke-width=".18"/>
<circle cx="108.5" cy="90.5" r=".34" fill="#f00"/>
<circle cx="108.5" cy="90.5" r=".34" fill="none" stroke="#f00" stroke-width=".17"/>
<path d="M106.6 108.8h3.7M107.2 109.4h2.6M107.7 109.9h1.5M108.3 110.5h.4M108.5 107v1.8" fill="none" stroke="#bf0000" stroke-width=".18"/>
<g fill="none" stroke="#000080" stroke-width=".18">
<path d="M84.6 33.8h22v29.3h-22zM91.9 33.8v1.8M130.5 30.1v7.3h12.8M31.4 79.5h7.3v3.7M57.1 75.9h-8.2v67.7h17.4M79.1 79.5h3.7v3.7M139.7 70.4h-5.5v3.7M57.1 83.2h-.9v55.9h24.7M79.1 83.2v7.4h11M99.3 97.9v3.6h-36.7v16.5h1.8M117.6 90.6h1.9v-38.5h64.2v38.5M170.9 97.9v1.8h12.8"/>
<path d="M183.7 88.7h-12.8v1.9M183.7 96.1v5.4M48.9 116.2h15.5M64.4 112.5h-3.7v11M99.3 110.7v9.1M108.5 105.2v1.8M141.5 118h22v29.3h-22zM148.8 118v1.8M156.2 118v1.8M169 110.7h1.9v1.8M80.9 138.2v1.8M99.3 125.3v7.4"/>
<path d="M170.9 121.7v38.4M152.5 145.5v3.6M55.2 163.8h90.7M170.9 167.5v5.4h-7.4v-1.8"/>
</g>
<circle cx="48.8" cy="116.2" r=".35" fill="#000080"/>
<circle cx="48.8" cy="116.2" r=".35" fill="none" stroke="#000080" stroke-width=".17"/>
<circle cx="80.9" cy="139.1" r=".34" fill="#000080"/>
<circle cx="80.9" cy="139.1" r=".34" fill="none" stroke="#000080" stroke-width=".17"/>
<g font-size="2.5" fill="#800000">
<text x="197.5" y="179.7">Samll Hand Held Reader</text>
<text x="199.3" y="183.4">Sheet 3 916 MhzTransmitter</text>
</g>
<text font-size="2.3" fill="#000080" x="194.7" y="186.4">B</text>
<g font-size="2" fill="#000080">
<text x="208.9" y="186.4">5</text>
<text x="225.7" y="186.4">1</text>
</g>
<g font-size="1.7" fill="#696969">
<text x="24.6" y="23.4">1</text>
<text x="70.5" y="23.4">2</text>
<text x="116.3" y="23.4">3</text>
<text x="162.2" y="23.4">4</text>
<text x="208.1" y="23.4">5</text>
<text x="254" y="23.4">6</text>
<text x="3.3" y="44.2">A</text>
<text x="274.9" y="44.2">A</text>
<text x="3.4" y="87.6">B</text>
<text x="274.9" y="87.6">B</text>
<text x="3.4" y="131.1">C</text>
<text x="274.9" y="131.1">C</text>
<text x="3.3" y="174.6">D</text>
<text x="274.9" y="174.6">D</text>
<text x="24.6" y="193.7">1</text>
<text x="70.5" y="193.7">2</text>
<text x="116.3" y="193.7">3</text>
<text x="162.2" y="193.7">4</text>
<text x="208.1" y="193.7">5</text>
<text x="254" y="193.7">6</text>
</g>
<g font-size="1.7" fill="#000080">
<text x="139.3" y="27.6">C38</text>
<text x="138.9" y="34.2">100 pF</text>
<text x="146.3" y="34.2">R46</text>
<text x="146.5" y="36">2.2K</text>
<text x="121.3" y="38.7">D3</text>
<text x="121.3" y="40.6">BAR 65</text>
<text x="70" y="51.7">916.5_MHz Saw Filter</text>
<text x="81" y="49.9">Y5</text>
<text x="80.8" y="71.7">C39</text>
<text x="135.5" y="66">R43</text>
<text x="136" y="68">22</text>
<text x="142.6" y="67.1">R33</text>
<text x="142.8" y="69">22</text>
<text x="165.4" y="68.6">L13</text>
<text x="39.9" y="77.2">15 pF</text>
<text x="40.4" y="75.4">C59</text>
<text x="63.9" y="73">U7</text>
<text x="80.2" y="73.5">100 pF</text>
<text x="136" y="77.2">C41</text>
<text x="157.3" y="77.6">33 pF</text>
<text x="157.5" y="75.9">C42</text>
<text x="163.9" y="72.4">18nh</text>
<text x="18.6" y="82.9">J3</text>
<text x="136" y="79">.001uF</text>
<text x="14.9" y="84.7">SMA ANT</text>
<text x="41.5" y="88.3">L16</text>
<text x="64.1" y="87.2">UPG52TA</text>
<text x="91.6" y="88">C60</text>
<text x="113.6" y="88">C40</text>
<text x="41.5" y="90.2">3.3nH</text>
<text x="91.2" y="94.2">6.5 pF</text>
<text x="113.3" y="94.2">47 pF</text>
<text x="137.8" y="93.1">R34</text>
<text x="145.8" y="93.1">R35</text>
<text x="172.5" y="93.7">Q6</text>
<text x="172.5" y="95.5">NE85619</text>
<text x="186.3" y="92.8">C43</text>
<text x="186.3" y="94.4">3 pF</text>
<text x="109.4" y="100.5">4.7nH</text>
<text x="109.8" y="98.6">L17</text>
<text x="137.8" y="96.4">6.8K</text>
<text x="144.3" y="101.2">R36</text>
<text x="145.9" y="96.4">4.7K</text>
<text x="154.9" y="99.2">100 pF</text>
<text x="155.1" y="97.5">C44</text>
<text x="100.6" y="107.2">10K</text>
<text x="100.8" y="105.4">R38</text>
<text x="144.3" y="102.8">39K</text>
<text x="164.6" y="106.5">C47</text>
<text x="171.8" y="106">0.18uH</text>
<text x="172.2" y="104.1">L14</text>
<text x="186.1" y="103.9">C46</text>
<text x="186.1" y="105.6">6 pF</text>
<text x="73.1" y="109.6">U9</text>
<text x="163.4" y="108.3">100 pF</text>
<text x="110.5" y="119.3">Q11</text>
<text x="172.7" y="117.1">R39</text>
<text x="173.1" y="119">68</text>
<text x="75.1" y="122">LMC555</text>
<text x="101.1" y="123">C48</text>
<text x="101.1" y="124.8">.1uF</text>
<text x="110.5" y="121.5">2N3906</text>
<text x="82.3" y="133.1">R41</text>
<text x="82.3" y="134.7">10K</text>
<text x="115.3" y="134.7">4.7K</text>
<text x="115.5" y="132.8">R51</text>
<text x="130.5" y="134.2">Y6</text>
<text x="130.5" y="136">916.5_Resonator</text>
<text x="187.9" y="134.2">+ C53</text>
<text x="189.4" y="135.8">10uF</text>
<text x="69.6" y="142.6">R42</text>
<text x="82.6" y="143.1">Q8</text>
<text x="69.4" y="146">4.7K</text>
<text x="82.6" y="144.9">2N3904</text>
<text x="153.2" y="163.4">R40</text>
<text x="153.2" y="165.3">4.7K</text>
<text x="157.3" y="167.9">C11</text>
<text x="172.5" y="163.3">Q7</text>
<text x="172.5" y="165.1">2N3904</text>
<text x="156.8" y="169.7">33 pF</text>
<text x="161.7" y="183.6">Touraj Ghaffari</text>
<text x="161.7" y="185.4">Touraj</text>
<text x="180" y="183.6">12/29/2011</text>
<text x="180" y="185.4">12/29/2011</text>
<text x="236.9" y="181.7">ActiveWave</text>
<text x="236.9" y="183.6">902 Clint Moore Rd., Suite 126</text>
<text x="236.9" y="185.4">Boca Raton</text>
<text x="161.7" y="187.2">Touraj</text>
<text x="180" y="187.2">12/29/2011</text>
<text x="236.9" y="187.2">FL, 33487</text>
<text x="236.9" y="189.1">561-999-9422</text>
</g>
<g font-size="1.7" fill="#800000">
<text x="152.5" y="29.8">916_RX_FILTER_OUT</text>
<text x="161.7" y="37.1">AGC</text>
<text x="60.8" y="163.4">916_TX_DATA</text>
</g>
<g font-size="1.7">
<text x="91.6" y="39.7" transform="rotate(-90 91.6 39.7)">1</text>
<text x="95.2" y="39.7" transform="rotate(-90 95.2 39.7)">2</text>
<text x="98.9" y="39.7" transform="rotate(-90 98.9 39.7)">3</text>
<text x="92.5" y="46" transform="rotate(-90 92.5 46)">GND</text>
<text x="96.1" y="45.8" transform="rotate(-90 96.1 45.8)">OUT</text>
<text x="99.8" y="46" transform="rotate(-90 99.8 46)">GND</text>
<text x="91.6" y="58.1" transform="rotate(-90 91.6 58.1)">6</text>
<text x="92.5" y="54.5" transform="rotate(-90 92.5 54.5)">GND</text>
<text x="95.2" y="58.1" transform="rotate(-90 95.2 58.1)">5</text>
<text x="96.1" y="54.5" transform="rotate(-90 96.1 54.5)">IN</text>
<text x="98.9" y="58.1" transform="rotate(-90 98.9 58.1)">4</text>
<text x="99.8" y="54.5" transform="rotate(-90 99.8 54.5)">GND</text>
<text x="60.4" y="75.6">6</text>
<text x="63.9" y="76.5">Vcont1 Out1</text>
<text x="75.1" y="75.6">1</text>
<text x="25.7" y="80.1">1</text>
<text x="25.7" y="82">2</text>
<text x="25.7" y="83.8">3</text>
<text x="60.4" y="79.2">5</text>
<text x="60.4" y="82.9">4</text>
<text x="63.9" y="80.1">IN</text>
<text x="63.9" y="83.8">Vcont2 Out2</text>
<text x="68.9" y="80.1">GND</text>
<text x="75.1" y="82.9">3</text>
<text x="75.1" y="79.2">2</text>
<text x="25.7" y="85.6">4</text>
<text x="25.7" y="87.5">5</text>
<text x="67.7" y="112.2">1</text>
<text x="71.2" y="113.1">GND</text>
<text x="81.9" y="113.1">VCC</text>
<text x="87.9" y="112.2">8</text>
<text x="67.7" y="114">2</text>
<text x="67.7" y="115.8">3</text>
<text x="67.7" y="117.6">4</text>
<text x="71.2" y="114.9">Trigger</text>
<text x="71.2" y="116.8">Output</text>
<text x="71.2" y="118.6">Reset</text>
<text x="78.7" y="114.9">Discharge</text>
<text x="78.7" y="118.6">Control V</text>
<text x="79.3" y="116.8">Threhold</text>
<text x="87.9" y="114">7</text>
<text x="87.9" y="115.8">6</text>
<text x="87.9" y="117.6">5</text>
<text x="148.4" y="123.9" transform="rotate(-90 148.4 123.9)">1</text>
<text x="152.1" y="123.9" transform="rotate(-90 152.1 123.9)">2</text>
<text x="155.8" y="123.9" transform="rotate(-90 155.8 123.9)">3</text>
<text x="149.4" y="130.2" transform="rotate(-90 149.4 130.2)">GND</text>
<text x="153" y="130" transform="rotate(-90 153 130)">OUT</text>
<text x="156.7" y="130.2" transform="rotate(-90 156.7 130.2)">GND</text>
<text x="148.4" y="142.3" transform="rotate(-90 148.4 142.3)">6</text>
<text x="149.4" y="138.7" transform="rotate(-90 149.4 138.7)">GND</text>
<text x="152.1" y="142.3" transform="rotate(-90 152.1 142.3)">5</text>
<text x="153" y="138.7" transform="rotate(-90 153 138.7)">GND</text>
<text x="155.8" y="142.3" transform="rotate(-90 155.8 142.3)">4</text>
<text x="156.7" y="138.7" transform="rotate(-90 156.7 138.7)">GND</text>
<text x="190.2" y="179">Title:</text>
<text x="190.2" y="182.7">Sheet Name:</text>
<text x="190.2" y="186.4">Size:</text>
<text x="190.2" y="189.1">Date:</text>
<text x="190.2" y="190.9">File:</text>
<text x="203" y="186.4">Number:</text>
<text x="205.7" y="189.1">Time:</text>
<text x="219.5" y="186.4">Revision:</text>
<text x="219.5" y="189.1">Sheet 5 of 6</text>
</g>
<g font-size="1.7" fill="#bf0000">
<text x="132.8" y="59.1">+5V</text>
<text x="132.8" y="88.3">+5V</text>
<text x="97.9" y="95.7">+5V</text>
<text x="79.5" y="125">+5V</text>
<text x="186" y="128.7">+5V</text>
</g>
<g font-size="1.3">
<text x="164.5" y="180.9">APPROVALS</text>
<text x="181.9" y="180.9">DATE</text>
</g>
<g font-size="1.3" fill="#000080">
<text x="194.7" y="189.1">12/13/2012</text>
<text x="194.7" y="191">C:\ActiveWave\Protel Files\SmallHandheld\SmallHandheldRev1\PG05_Schematic Sheet3.SchDoc</text>
<text x="210.3" y="189.1">4:10:05 PM</text>
</g>
<g font-size=".8">
<text x="158" y="183.7">Drawn:</text>
<text x="158" y="185.6">Checked:</text>
<text x="178.2" y="183.7">Date:</text>
<text x="178.2" y="185.6">Date:</text>
<text x="158" y="187.4">Release:</text>
<text x="178.2" y="187.4">Date:</text>
</g>
</svg>
